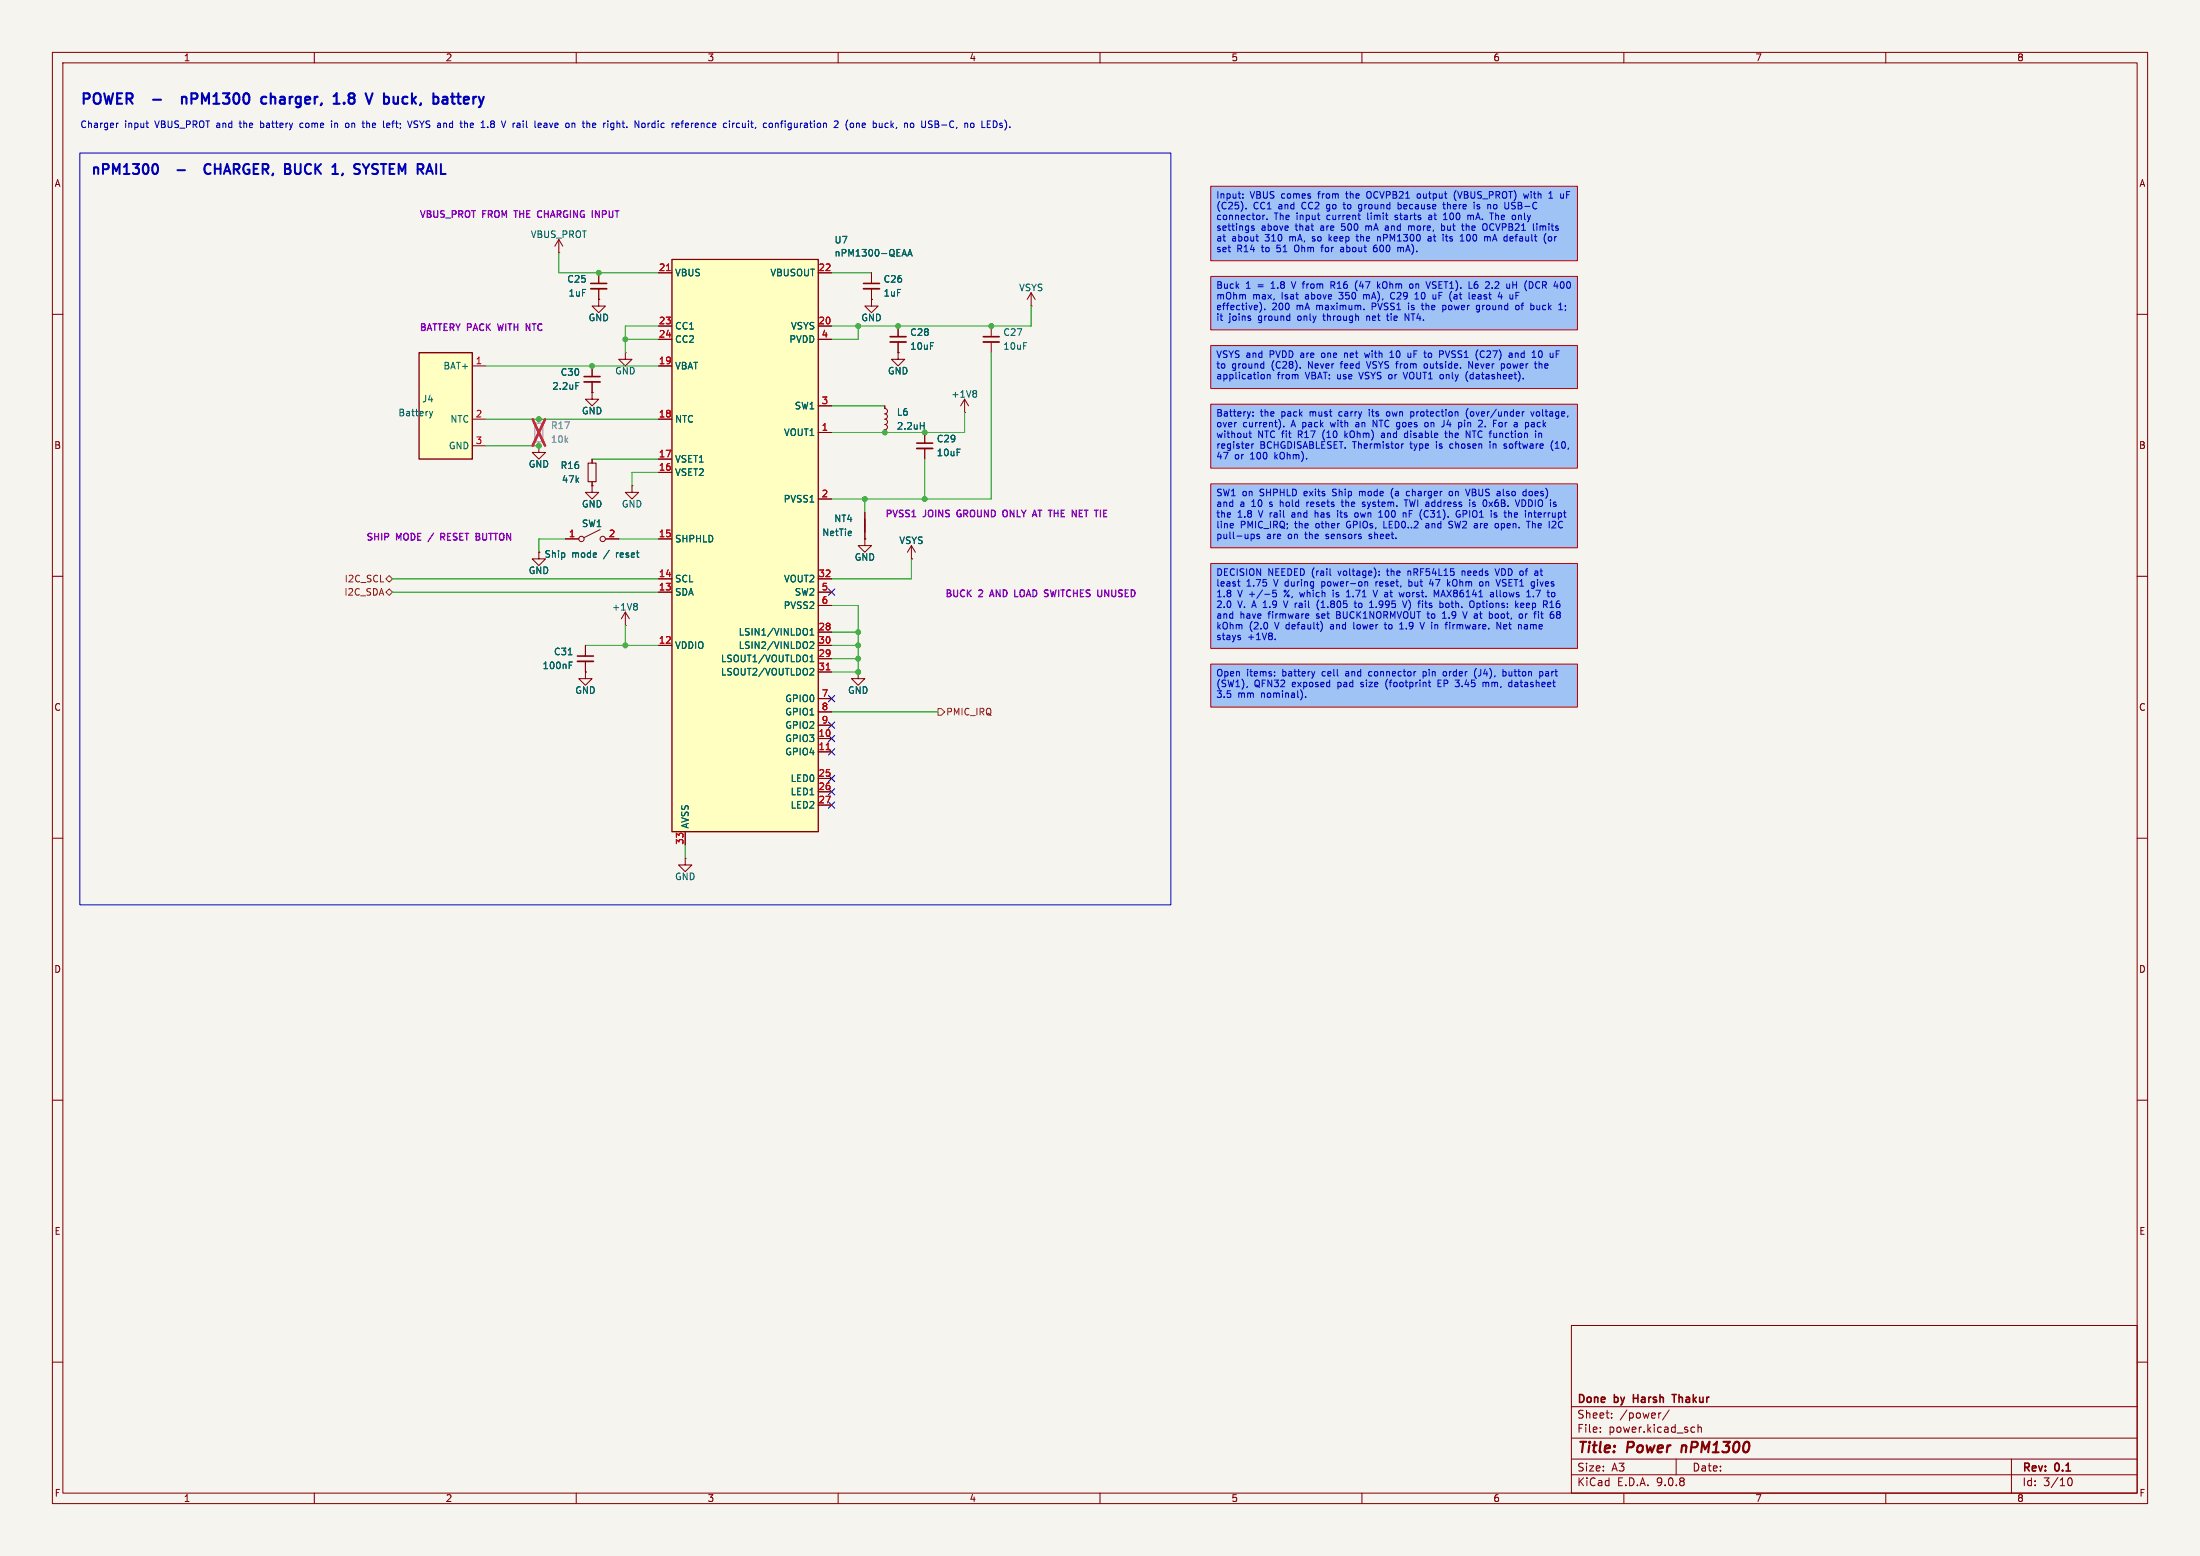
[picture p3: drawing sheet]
<svg xmlns="http://www.w3.org/2000/svg" width="420mm" height="297mm" viewBox="0 0 420 297" stroke-linecap="round" stroke-linejoin="round" font-family="sans-serif">
<path d="M0 0h420v297h-420z" fill="#f5f4ef" stroke="#f5f4ef" stroke-width=".19"/>
<g fill="none" stroke="#840000" stroke-width=".19">
<path d="M10 10h400v277h-400zM12 12h396v273h-396zM60 10v2M110 10v2M160 10v2M210 10v2M260 10v2M310 10v2M360 10v2M10 60h2M408 60h2M10 110h2"/>
<path d="M408 110h2M10 160h2M408 160h2M10 210h2M408 210h2M300 253h108v32h-108zM10 260h2M300 278.5h108M300 274.5h108M300 268.5h108M305.5 273.2v.2M305.5 272.5v.1"/>
<path d="M307.7 270.5v.2M307.7 269.8v.1M317.1 269.7l-.3 .1M318.7 269.1l-1.3 1.9M320 278.5v3M323.1 272.4l.4 .1M323.5 273.3l-.4 .1M324.2 272.5l.2-.1 .3 .1 .1 .9M324.2 271.9v1.5M384 278.5v6.5M408 260h2M60 285v2"/>
<path d="M110 285v2M160 285v2M210 285v2M260 285v2M300 281.5h108M310 285v2M360 285v2M394.7 282.7l.2-.5 .2-.1a.8 .8 0 0 1 .5 .7 .8 .8 0 0 1-.5 .8l-.2-.2-.2-.4"/>
</g>
<path d="M321.1 275.9l-.1 1.3" fill="none" stroke="#840000" stroke-width=".4"/>
<path d="M311.8 266.2v1.5M311.8 266.9h.9M319.2 266.2h.8M319.6 266.2v1.5" fill="none" stroke="#840000" stroke-width=".3"/>
<g fill="#a0c3f5">
<path d="M231.1 66h70v8.2h-70z"/>
<path d="M231.1 77.2h70v12.2h-70z"/>
<path d="M231.1 92.4h70v12.2h-70z"/>
<path d="M231.1 107.6h70v16.2h-70z"/>
<path d="M231.1 126.8h70v8.2h-70z"/>
<path d="M231.1 35.6h70v14.2h-70z"/>
<path d="M231.1 52.8h70v10.2h-70z"/>
</g>
<path d="M112.3 88.4h1.5v3.5h-1.5z" fill="none" stroke="#840000" stroke-width=".2"/>
<g fill="none" stroke="#840000" stroke-width=".19">
<path d="M102.9 85.1v1.3h1.2l-1.2 1.2-1.3-1.2h1.3M102.9 85.1h.1M113 92.7v1.3h1.3l-1.3 1.3-1.2-1.3h1.2M113 92.7h.1M113 87.6v.8M113 91.9v.8M120.6 92.7v1.3h1.3l-1.3 1.3-1.2-1.3h1.2M120.6 92.7h.1M107.9 102.9h2.6M114.6 101.1l-3.1 1.5M115.6 102.9h2.5"/>
<circle cx="111" cy="102.9" r=".51"/>
<circle cx="115.1" cy="102.9" r=".51"/>
</g>
<path d="M128.3 49.5h27.9v109.3h-27.9z" fill="#ffffc2"/>
<path d="M128.3 49.5h27.9v109.3h-27.9zM165.1 99.1v2.5" fill="none" stroke="#840000" stroke-width=".25"/>
<g fill="none" stroke="#840000" stroke-width=".19">
<path d="M106.7 48.3h.1M106.7 45.7l-.8 1.3M106.7 45.7l.7 1.3M106.7 45.7v2.6M114.3 57.2v1.2h1.3l-1.3 1.3-1.3-1.3h1.3M114.3 57.2h.1M114.3 52.1v2M114.3 55.1v2.1M125.7 52.1h2.6M156.2 52.1h2.5M166.4 57.2v1.2h1.2l-1.2 1.3-1.3-1.3h1.3M166.4 57.2h.1"/>
<path d="M166.4 52.1v2M166.4 55.1v2.1M196.8 58.4h.1M196.8 55.9l-.7 1.3M196.8 55.9l.8 1.3M196.8 55.9v2.5M113 74.9v1.3h1.3l-1.3 1.3-1.2-1.3h1.2M113 74.9h.1M113 69.9v2M113 72.9v2M119.4 67.3v1.3h1.2l-1.2 1.3-1.3-1.3h1.3M119.4 67.3h.1"/>
<path d="M125.7 62.2h2.6M125.7 64.8h2.6M125.7 69.9h2.6M156.2 62.2h2.5M156.2 64.8h2.5M156.2 77.5h2.5M168.9 77.5v.5l.4 .1 .1 .4-.1 .4-.4 .1 .5 .3-.1 .5-.4 .2 .4 .2 .1 .3-.1 .4-.4 .1 .4 .2 .1 .3-.1 .4-.4 .1v.6M171.4 67.3v1.3h1.3l-1.3 1.3-1.2-1.3h1.2M171.4 67.3h.1M171.4 62.2v2.1M171.4 65.3v2M184.1 78.7h.1"/>
<path d="M184.1 76.2l-.7 1.3M184.1 76.2l.8 1.3M184.1 76.2v2.5M189.2 62.2v2.1M189.2 65.3v2M125.7 80h2.6M125.7 87.6h2.6M125.7 90.2h2.6M156.2 82.6h2.5M156.2 95.3h2.5M165.1 97.8v5.1M176.5 82.6v2"/>
<path d="M176.5 85.6v2M102.9 105.4v1.3h1.2l-1.2 1.3-1.3-1.3h1.3M102.9 105.4h.1M119.4 119.4h.1M119.4 116.8l-.8 1.3M119.4 116.8l.7 1.3M119.4 116.8v2.6M125.7 102.9h2.6M125.7 110.5h2.6M125.7 113h2.6M156.2 110.5h2.5M156.2 113h2.5"/>
<path d="M156.2 115.6h2.5M165.1 102.9v1.2h1.3l-1.3 1.3-1.3-1.3h1.3M165.1 102.9h.1M174 106.7h.1M174 104.1l-.8 1.3M174 104.1l.8 1.3M174 104.1v2.6M111.8 128.3v1.2h1.2l-1.2 1.3-1.3-1.3h1.3M111.8 128.3h.1M111.8 123.2v2M111.8 126.2v2.1M125.7 123.2h2.6"/>
<path d="M156.2 123.2h2.5M156.2 120.7h2.5M156.2 125.7h2.5M156.2 128.3h2.5M156.2 133.4h2.5M156.2 135.9h2.5M156.2 138.4h2.5M130.8 158.8v2.5M156.2 141h2.5M156.2 143.5h2.5M156.2 148.6h2.5M156.2 151.1h2.5"/>
<path d="M156.2 153.7h2.5M130.8 163.8v1.3h1.3l-1.3 1.3-1.3-1.3h1.3M130.8 163.8h.1"/>
</g>
<path d="M127.2 51.7h.8M157.7 127.9h.7M157.7 143.1h.7" fill="none" stroke="#a90000" stroke-width=".19"/>
<g fill="none" stroke="#006464" stroke-width=".19">
<path d="M172.3 48.5h.6M172.6 47.6l.4 1.3M173.3 48.9l.4-1.3 .4 1.3M173.4 48.5h.6M109.9 73h.6M186.2 74.5l.2 .3-.2 .3 .2 .2v.3l-.2 .2M175.7 81.2h.7M176.4 80.6v1.3M121.4 115.2l.3 .2-.3 .3 .3 .3v.2l-.3 .3M108.5 125h.7M108.7 127h.4M108.7 126.4h.6"/>
<path d="M154.6 121.2h.8M154.6 120.3l.4-.3v1.2M154.6 125.4l.4-.4v1.3M154.6 122.6l.5-.1 .3 .4-.8 .9h.8M154.6 126.3h.8M154.8 127.6h.4l.2 .3-.8 .9h.8"/>
</g>
<path d="M112.8 54.1h3M164.8 54.1h3.1M111.5 71.9h3.1M169.9 64.3h3.1M187.7 64.3h3.1M175 84.6h3.1M110.2 125.2h3.1" fill="none" stroke="#840000" stroke-width=".3"/>
<path d="M112.8 55.1h3M164.8 55.1h3.1M111.5 72.9h3.1M169.9 65.3h3.1M187.7 65.3h3.1M175 85.6h3.1M110.2 126.2h3.1" fill="none" stroke="#840000" stroke-width=".33"/>
<path d="M80 67.3h10.2v20.3h-10.2z" fill="#ffffc2"/>
<path d="M80 67.3h10.2v20.3h-10.2z" fill="none" stroke="#840000" stroke-width=".25"/>
<g fill="none" stroke="#840000" stroke-width=".19">
<path d="M114.3 57.2h.1M114.3 52.1v2M114.3 55.1v2.1M125.7 52.1h2.6M156.2 52.1h2.5M166.4 57.2h.1M166.4 52.1v2M166.4 55.1v2.1M90.2 69.9h2.5M113 74.9h.1M113 69.9v2M113 72.9v2"/>
<path d="M125.7 69.9h2.6M125.7 62.2h2.6M125.7 64.8h2.6M156.2 62.2h2.5M156.2 64.8h2.5M156.2 77.5h2.5M168.9 77.5v.5M171.4 67.3h.1M171.4 62.2v2.1M171.4 65.3v2M90.2 80h2.5M90.2 85.1h2.5"/>
<path d="M102.9 85.1h.1M113 92.7h.1M113 87.6v.8M113 91.9v.8M125.7 80h2.6M125.7 87.6h2.6M125.7 90.2h2.6M156.2 82.6h2.5M156.2 95.3h2.5M165.1 97.8v5.1M168.9 82v.6M176.5 82.6v2"/>
<path d="M176.5 85.6v2M102.9 105.4h.1M107.9 102.9h2.6M115.6 102.9h2.5M125.7 102.9h2.6M125.7 110.5h2.6M125.7 113h2.6M156.2 110.5h2.5M156.2 113h2.5M156.2 115.6h2.5M165.1 102.9h.1M174 106.7h.1"/>
<path d="M111.8 128.3h.1M111.8 123.2v2M111.8 126.2v2.1M125.7 123.2h2.6M156.2 123.2h2.5M156.2 120.7h2.5M156.2 125.7h2.5M156.2 128.3h2.5M156.2 133.4h2.5M156.2 135.9h2.5M156.2 138.4h2.5M163.8 128.3v1.2h1.3l-1.3 1.3-1.2-1.3h1.2"/>
<path d="M163.8 128.3h.1M130.8 158.8v2.5M156.2 141h2.5M156.2 143.5h2.5M156.2 148.6h2.5M156.2 151.1h2.5M156.2 153.7h2.5"/>
</g>
<g fill="none" stroke="#006464" stroke-width=".19">
<path d="M172.3 48.5h.6M172.6 47.6l.4 1.3M173.3 48.9l.4-1.3 .4 1.3M173.4 48.5h.6M82 78.5l.3 .9M82.3 79.4l-.2 .3M82.6 78.5l-.3 .9M109.9 73h.6M175.7 81.2h.7M176.4 80.6v1.3M108.5 125h.7M108.7 127h.4"/>
<path d="M108.7 126.4h.6M154.6 121.2h.8M154.6 120.3l.4-.3v1.2M154.6 125.4l.4-.4v1.3M154.6 122.6l.5-.1 .3 .4-.8 .9h.8M154.6 126.3h.8M154.8 127.6h.4l.2 .3-.8 .9h.8"/>
</g>
<path d="M102.1 80.8h1.5v3.5h-1.5z" fill="none" stroke="#9c9b98" stroke-width=".2"/>
<path d="M102.9 80v.8M102.9 84.3v.8" fill="none" stroke="#9c9b98" stroke-width=".19"/>
<path d="M101.7 80l2.3 5.1M104 80l-2.3 5.1" fill="none" stroke="#e12e31" stroke-width=".46"/>
<path d="M73.7 110.5l.6-.6 .6 .6-.6 .6zM73.7 113l.6-.6 .6 .6-.6 .7zM179.1 135.3h.6l.6 .6-.6 .6h-.6z" fill="none" stroke="#725600" stroke-width=".19"/>
<g fill="none" stroke="#009600" stroke-width=".19">
<path d="M106.7 48.3v3.8h19M158.7 52.1h7.7M196.8 58.4v3.8h-38.1M92.7 69.9h33M119.4 64.8h6.3M125.7 62.2h-6.3v5.1M158.7 77.5h10.2M163.8 62.2v2.6h-5.1M184.1 78.7v3.9h-25.4M189.2 67.3v28h-30.5M92.7 80h33M92.7 85.1h10.2"/>
<path d="M113 87.6h12.7M125.7 90.2h-5.1v2.5M165.1 95.3v2.5M176.5 87.6v7.7M74.9 110.5h50.8M74.9 113h50.8M107.9 102.9h-5v2.5M118.1 102.9h7.6M119.4 119.4v3.8M158.7 115.6h5.1v12.7h-5.1M174 106.7v3.8h-15.3M111.8 123.2h13.9"/>
<path d="M158.7 123.2h5.1M158.7 120.7h5.1M158.7 135.9h20.4M158.7 125.7h5.1M130.8 161.3v2.5"/>
</g>
<g fill="none" stroke="#000084" stroke-width=".19">
<path d="M158.1 112.4l1.3 1.2M159.4 112.4l-1.3 1.2M158.1 137.8l1.3 1.2M158.1 132.7l1.3 1.3M159.4 137.8l-1.3 1.2M159.4 132.7l-1.3 1.3M158.1 140.4l1.3 1.2M158.1 142.9l1.3 1.2M158.1 153.1l1.3 1.2M158.1 150.5l1.3 1.2M158.1 148l1.3 1.2M159.4 140.4l-1.3 1.2"/>
<path d="M159.4 142.9l-1.3 1.2M159.4 153.1l-1.3 1.2M159.4 150.5l-1.3 1.2M159.4 148l-1.3 1.2"/>
</g>
<path d="M231.1 35.6h70v14.2h-70zM231.1 52.8h70v10.2h-70zM231.1 66h70v8.2h-70zM231.1 77.2h70v12.2h-70zM231.1 92.4h70v12.2h-70zM231.1 107.6h70v16.2h-70zM231.1 126.8h70v8.2h-70z" fill="none" stroke="#c80000" stroke-width=".19"/>
<g fill="none" stroke="#0000c2" stroke-width=".19">
<path d="M237.3 37v.2M237.3 37.7v.1M237.9 39.8v.1M256.4 39h.5M256.6 38.6v1.2M259.8 39l-.3 .1-.2 .2 .1 .5 .4 .1M261.1 36.6a.9 .9 0 0 0 0 1.2M266.9 39.1l.4-.1 .1 .2M266.9 38.6v1.3M267.4 39.8l-.1 .1-.4-.1M271 37h-.3l-.2 .2 .1 .5 .4 .1M275.6 38.6v1.1l.3 .2"/>
<path d="M278 36.4a1.46 1.46 0 0 0 0 1.9M281.4 39v.9M282 39.2v.2l.4 .1M282 39.8h.4M285.2 39.2v.6M287.3 38.6v1M288 38.6v1M288.6 39.8l.1 .1M290.9 37l.2 .8 .2-.6 .3 .6 .2-.8M295.7 37.8h.7M295.8 36.9l.3-.3v1.2M298.5 37v.8"/>
<path d="M298.5 37.7l-.1 .1M239.4 43.2l-.3-.1-.2 .2 .1 .2 .4 .1v.3h-.5M239.8 45.2h.4M240.1 46h.1M240.8 58.2v.9l-.3 .5M241.1 41.1v.8M241.4 41.1l-.3 .2M241.4 59v.1M241.9 41.8v.1M246.5 53.8l.4 1.2M252.1 47.2h.5M252.3 47v1.1"/>
<path d="M253.7 44.7v1.3M254.1 54.4h.5M254.2 45.2l-.5 .5M254.4 54.4l.4 .6M254.6 53.8h-.5v1.2M256.4 47.6h-.3l-.2 .2 .1 .2 .4 .1M258.9 45.2h.4M259 44.7v1.1l.3 .2M259.1 53.6a1.46 1.46 0 0 0 0 1.9M259.2 41.1h.5M259.4 40.2l.3 .1M259.6 41.9h.1"/>
<path d="M260.3 56.2v.9M260.4 59v.1M260.7 43.1v.9M260.9 43.1l-.2 .1M262.4 46.9l-.2 .9 .2 .3 .4-.1M262.8 47.3h-.4l-.2 .2M263 45.3l.3-.1 .2 .1M263 45.2v.8M263 53.8v1.2M263.1 54.6l.4 .4M263.5 54.2l-.5 .5M264.5 43.9l.4 .1"/>
<path d="M264.8 59.9v1.1l.4 .2M264.8 43.1l-.3 .1M264.9 43.5h-.4M265.6 56l-.1 .8 .4 .3M266.3 41.9h.1M266.5 41.1l-.2 .2 .2 .2M266.8 47.3l.4-.1 .2 .2M266.8 47.2v.9M267.4 47.4v.7M267.6 47.2l-.2 .2M268.9 43.2l.4-.1 .1 .2M268.9 43.1v.9"/>
<path d="M268.9 58.3v.8M269.3 54.2h.3l.1 .2v.5l-.4 .1M270.1 57.1h.7M270.4 56l-.3 .2M270.5 55.8v1.3M271.3 58.3h.5M271.5 57.9v1l.3 .2M272.2 53.8l.5 1.2 .4-1.2M273.1 45.2l.1 .8M273.1 41.1h-.3M273.2 45.5h-.4l-.2 .2 .2 .3h.4M273.2 41.4h-.3l-.2 .2 .1 .3h.4"/>
<path d="M273.4 55h.2M273.5 53.9v.3M274.1 57l-.2 .1-.3-.1M274.1 56.2v.9M275.2 43.2l.4-.1 .2 .3-.1 .5h-.5M275.2 42.7v1.3M275.4 58.3h.4l.2 .1M275.4 58.3v1.2M275.6 41.9h.7M275.6 41l.3-.3v1.2M275.9 45.2h.5M276 59l-.2 .1h-.4"/>
<path d="M276.1 44.7v1.1l.3 .2M277.7 56.6l-.2 .2 .2 .3M278.8 46h.7M279 43.1h.5M279.4 44h.1M279.9 42.7v1.3M280 45v.8M280.1 43.1l-.2 .1M280.2 41.2l.4-.1 .2 .2M280.2 41.1v.8M280.8 41.3v.6M280.9 41.1l-.1 .2"/>
<path d="M281.1 56.4v.6h.5M281.1 56.3h.5M281.7 56.5l-.6 .2M281.8 58.9l.3 .2h.3M281.9 54.2h-.2l-.3 .3M282 53.8h-.3a.86 .86 0 0 0 0 1.2h.2M282.4 58.3h-.3l-.3 .2M282.4 58.3v1l-.2 .2h-.3M283.8 42.9a.85 .85 0 0 1-.2 1.1M283.9 45.2l.1 .1M284 45.3l.1-.1h.3l.1 .8M284 45.3v.7"/>
<path d="M284.4 40.7h.7M284.9 54.9v.1M286 56.7h.8M286.6 56.2v.9M288.4 45.2h.3M288.4 46h.3M288.8 53.8v1.2M288.8 54.4h.7M288.9 45.5l-.6 .1M289.4 56.4h.4M289.4 58.4l.2-.1 .3 .1 .1 .5-.1 .2h-.3l-.2-.1zM292.6 54.1v.6"/>
<path d="M293.4 43.1v.9M294 43.1v.9M295.1 46.4v.1M295.6 45.3l.2-.1 .4 .1v.5l-.1 .2h-.3l-.2-.1zM297.6 59.1h.7M298.5 53.9l.1 .3-.1 .7M298.8 58.3v.2M298.9 59.1l-.1 .2M238.7 78.6l-.3 .8M239.2 79.3v.1M239.2 78.6v.2M241.1 69.4l.2 .1"/>
<path d="M241.1 71.5l.3 .2v.4l-.1 .2h-.3M241.3 69v1.3M241.3 70.2l-.2 .1M241.9 71.5v.8M242.4 71.5h-.3l-.2 .1M242.5 71.7v.6M248.2 70.2v.1M256.7 67.4v.8M256.9 67.4l-.2 .1M259.4 71.1l.4 1.2M260.5 67.4l.2 .8 .3-.6M260.9 69l.4 1.3"/>
<path d="M260.9 60.3v.9M261.1 60.3l-.2 .1M261.4 78.2v.1M261.4 78.6v.8M264.7 60.3h.5M265.1 78.6h-.3l-.1 .2v.5l.4 .1M265.3 68.2h.8M265.3 67.3l.4-.3v1.2M267.9 71.1l.4 1.2M268.2 61.2v-1.3l.8 1.3M269.3 68.1l-.2 .1h-.3M269.3 67.4v.8"/>
<path d="M269.3 78.6v1.3M269.3 78.6h.4l.2 .1M269.9 79.3l-.2 .1h-.4M272.4 69.5l-.3-.1-.2 .3v.5l.2 .1 .3-.1M272.9 67.4l-.2 .2v.4l.2 .2M275.4 67l.2 .2-.2 .4M275.9 67l.4 1.2M280.2 70.9a1.46 1.46 0 0 0 0 1.9M280.3 78a1.46 1.46 0 0 0 0 1.9M281.1 69v1.3l-.7-1.3v1.3M283.3 67a.59 .59 0 0 0-.7 .6 .59 .59 0 0 0 .7 .6M287.2 69.6v.6l-.5 .1"/>
<path d="M288.5 67.4l.2 .2v.6M288.7 68.2h-.4M288.7 67.7l-.4 .1M289.3 67.4v.8M289.6 67.4l-.3 .1M291 78.6h-.3M292.2 78.6l.3 .8 .3-.8M293.1 69v1.1M293.8 69v1.3M294.2 69.4l-.4 .2M294.4 67.2l-.3-.2a.68 .68 0 0 0-.4 .6 .68 .68 0 0 0 .4 .6l.3-.2M297.1 67h.6"/>
<path d="M297.1 67.6h.4M235.3 99.9l.2 .3-.6 .1M238.6 82.3v1l.3 .2M239 84.7v.9M239.3 84.7l-.3 .3M244.4 80.6l.1 .5-.2 .6M245.1 81.4v.1M249.5 95.8v.9M249.7 95.8l-.2 .3M251.1 97.5v1.2M251.2 97.9l-.1 .1M255.4 97.9v.8"/>
<path d="M256.2 95.4v1.1l.3 .2M256.7 82.3v1.2M257.2 82.7l-.5 .5M259 81l-.2 .2 .2 .3M259.2 97.9h-.3l-.3 .2 .1 .5 .2 .1h.3M259.5 93.8v.8M259.7 93.8l-.2 .1M260.6 95.9l-.3-.1-.2 .3 .5 .3M260.6 96.5l-.2 .2-.3-.1M262.1 81.5v-1.3l.8 1.3M263.2 98.7h.7M263.6 97.5v1.2"/>
<path d="M264.2 83h-.3l-.2 .2 .1 .3h.4M264.2 99.5v1.3h.6M265.9 93.2a1.46 1.46 0 0 0 0 1.9M267.6 84.7v.9M267.9 97.9h.5v.8M267.9 84.7l-.3 .3M268.1 95.4h.7M268.2 82.8v.6l.2 .1h.3M268.4 95.4v1.3M268.5 94.4l.2 .2h.4M269.1 93.8h-.4l-.2 .2M271.9 98.4l.4 .3"/>
<path d="M272 97.6l-.1 .2M272.6 80.8v.6l-.2 .1-.4-.1M275.7 80.2v.9M275.8 82.7h.5M276 82.3v1l.3 .2M276.7 93.9l.2-.1 .3 .1 .1 .5-.1 .2h-.3l-.2-.1zM277 84.7l-.2 .3v.3l.2 .3M278.1 97.6l-.1 .2M278.5 98.2h.3l-.1 .5h-.5l-.2-.3M279.3 97.5v1.2M279.3 98.1h.5M279.6 80.2v.1"/>
<path d="M279.8 93.4l.4 1.2 .4-1.2M279.9 82.3l.7 1.2v-1.2M280.6 95.4v.1M280.6 95.8v.9M281.6 95.9l-.3-.1-.2 .2 .1 .2 .4 .1v.3h-.5M282.2 81.5h.8M283.5 81.4v.1M284.3 95.8l.6 .9M284.4 84.7v.9M284.9 95.8l-.6 .9M285.4 98.3l.3 .1 .1 .1-.4 .2M285.4 97.9h.3"/>
<path d="M285.7 99.9l.3 .1 .1 .2-.1 .4-.3 .2M286.2 80.8v.6l.2 .1 .3-.1M287.1 85l.5 .3M287.6 84.8l-.3-.1-.2 .2M287.6 85.4l-.1 .2-.4-.1M288.5 97.9l.1 .8M290.1 95.4l-.4 1.3M290.6 95.4v1.3l.4-.1M291.2 93.8h.1M291.3 93.4v1.2M291.3 94.6h-.1M291.8 99.5v1.3"/>
<path d="M292.1 93.8l-.2 .2v.4l.2 .2M292.5 99.5v1.3M292.7 99.9l-.2 .1M292.8 97.9h.5M292.8 80.7l.1 .8M292.9 81.4l-.1 .1M292.9 80.9l-.1 .1M293 97.5v1l.3 .2M293.2 82.7v.8M293.2 82.3v.1M293.8 82.7v.8M294.3 82.9v.6"/>
<path d="M296.2 84.5a1.48 1.48 0 0 0 .3 1.6M235.4 100.7l-.1 .1M236.2 111h.5M236.4 110.6v1.1l.3 .2M238.8 102v1.2M239.3 102l.1 .2v.5l-.2 .1h-.4M240 102v.3l.4 .2 .1 .1-.2 .2h-.4M241.4 113.4h1M243.6 113.3l.1 .4-.1 .2h-.5l-.1-.1M245 114.7l.4 1.3M249.4 117.2h.4l.1 .3-.7 .1M249.8 118h-.4"/>
<path d="M251.5 115.1v.8l.3 .6M252.3 119l.2 .7-.4 .8M254 109.8h.1M254.5 113.1v.8M257 113.9h.8M257.4 112.7v1.2M258.4 118.8v1.1l.2 .2M258.5 115.1h.5M258.7 114.7v1.1l.3 .2M261.1 111.2v.7M261.3 102.8h.2M261.4 102l-.1 .2 .2 .2"/>
<path d="M261.5 116h.7M261.7 114.9l.1-.2v1.3M262.1 112.7l.5 1.2 .4-1.2M262.7 111v.9M262.7 111.2v.1M263.3 109.7v.1M263.3 109v.2M264.2 119.2h.5M264.4 118.8v1.1l.3 .2M267.4 119l-.2 .2M267.6 118.8v1.3M267.8 114.7l.4 1.3 .4-1.3"/>
<path d="M268.1 113.1l-.3 .8-.2-.6M268.8 109v.8M269 111.8l.3 .1M269 110.6v1.3M269 109l-.2 .1M269.3 111l-.3 .1M271.1 118.8l.4 1.3 .4-1.3M272.4 117.2h.5M272.6 116.7l.1 1.3M272.7 100.3h-.4l-.1 .2v.2l.5 .1M273.2 110.5l-.3 1h.8M273.8 112.7l.4 .9 .4-.9v1.2"/>
<path d="M275.3 115.1l.2 .3v.3l-.2 .3M275.4 118h.7M275.4 117.1l.3-.4v1.3M276.2 115.1l-.2 .3v.3l.2 .3M276.5 111.4l.3 .5M276.6 100.7h.6M276.8 119.2v.9M276.8 111l-.5 .5M276.8 100.1l.4 .1M279.1 109v.8M279.2 116.7l.5 1.3 .4-1.3M279.5 109l-.4 .1"/>
<path d="M281.4 114.9a.85 .85 0 0 1-.3 1.1M282 115.9l.3 .1M282 115.1v1.3M282.3 115.1l-.3 .1M282.7 111l.3 .1 .1 .2v.5l-.4 .1M284.6 113.1h.4l.1 .8M284.9 117.3v.5l-.2 .2M285.1 113.4h-.4l-.2 .2 .2 .3h.4M285.4 108.6l.4 1.2 .5-1.2M285.6 110.6l.4 1.3 .4-1.3M285.7 112.7v1l.2 .2M286.5 118.8v1.3l-.7-1.3v1.3"/>
<path d="M286.8 111.8l.2 .1M286.8 110.9l.1 .2M287.1 119.3l-.1 .6 .2 .2M287.6 119.5l-.6 .1M289.5 115.5l.3 .5M289.8 115.1l-.5 .5M290.1 117.2h.3l.3 .2-.1 .5-.2 .1h-.3M290.3 115.5l.6-.1v-.2l-.4-.1-.2 .2 .1 .6h.5M291 119.3h.5M291.5 119.6h-.3l-.2 .2v.2l.5 .1M291.5 113.9h.7M292.7 113.8v.1"/>
<path d="M293.4 109l.2 .2v.6M293.6 109.8h-.1M293.6 109.3l-.1 .1M295.9 116h.7M296.1 114.9l-.2 .2M296.2 114.7v1.3M296.8 113.2v.5l-.1 .2h-.3M297 100l-.8 .8h.8M297.1 117l.3 .3M297.4 117.3l-.2 .1-.1 .4 .2 .2h.3M297.4 117.3h.2M236.7 121.7l.1 .2-.1 .2"/>
<path d="M236.7 121.3h.1M238.1 131l-.1 .3M243.3 128.9v.1M243.3 128.2v.2M243.4 122v.1M248.6 132.2v.9M249.2 133v.1M251 128.2l-.3 .8M261.5 128.2l-.2 .2v.4l.2 .2M264.7 130l-.2 .5 .2 .7M267.2 120.1h.7M271.7 128.2v1.3"/>
<path d="M271.7 129h.3M272 128.2h-.3M272.8 129.8v1.1l.3 .2M274.5 129.8v1.3h.6M276 128.2h-.3l-.2 .2 .1 .5 .1 .1h.3M281.8 127.6a1.46 1.46 0 0 0 0 1.9M283.1 130.2v.9M283.7 130.4v.7M286.9 128.2h.4l.2 .2-.1 .6h-.5M286.9 127.8v1.2M288.1 131h.5M288.1 130.3h.5"/>
<path d="M288.6 129.8v1.3M293.9 128.2h.4l.2 .2-.1 .6h-.5M293.9 128.2v1.3M295.1 128.6v.4"/>
</g>
<g fill="none" stroke="#8c00be" stroke-width=".25">
<path d="M98.1 40.2h.7M102.9 40.3h.4M102.9 41.4h.4M113.7 40.2l.7 1.3M95 61.8l.3 1.3M100.4 61.8l.8 1.3M182.8 97.6l-.1 .3 .1 .6M191.6 97.4h.5M191.6 98.6h.5M198.2 97.4h.7M206 97.4h.6M206 98.6h.6"/>
<path d="M206 98h.5M82.8 101.8l-1.1 1.6M84.5 102.5l.4 .6M84.8 101.9l-.6-.1v1.3M84.8 102.4l-.6 .1M189 113.5h.6M189.3 112.6l-.4 1.3M193.8 113.9h.6M210.9 113.9v-1.3l.8 1.3"/>
</g>
<g fill="none" stroke="#0000b4" stroke-width=".4">
<path d="M34.7 18.5v1.3M34.7 18.7a.5 .5 0 0 1 .9 .1v1M50.1 18.6h.7M50.1 19.7h.7M51.7 17.8v2M52.5 18.6a.54 .54 0 0 0-.8 .1M65.7 19.6v.2M66.9 18.7l-.3 .2v.5l.1 .3 .6 .1M66.9 18.7h.4M67.3 17.8l-.6 .1-.1 .3v.3l.3 .2M73.3 18.6h.8M73.3 19.7h.8"/>
<path d="M73.3 17.8v2M77.6 18.5l.2 .1M77.8 19.7l-.2 .1M87.2 18.5h.8M87.5 17.8v1.7l.1 .2 .4 .1"/>
</g>
<g fill="none" stroke="#0000b4" stroke-width=".19">
<path d="M15.2 29.2h208.3v143.5h-208.3zM22.6 23.5l-.4 .2M27.9 23.5h.4M28.1 24.3l.2 .1M49.8 23.1v1.3M49.8 24.3l.1 .1M49.9 23.5l-.1 .1M57.7 23.5l-.3 .1-.2 .1 .1 .5 .4 .2M63.3 23.1v.1M63.3 23.5v.9M66.1 23.6l.3-.1 .2 .2v.5l-.2 .2-.3-.1M70 23.1v1.3"/>
<path d="M70.2 23.5l-.2 .1M74.4 23.6l-.4-.1-.2 .2 .1 .6h.5M74.4 23.8l-.6 .1M77.8 23.1l.4 1.3 .5-1.3M79 24.3l.5 .1M79.3 23.1l-.3 .2 .3 .4M89.1 23.5l.1 .2v.7M93.9 23.6l-.2 .1v.4l.1 .2 .3 .1M93.9 23.6h.2M94.1 23.1h-.2l-.2 .2 .2 .3M97.9 23.5v.9M98 23.6l-.1 .1"/>
<path d="M103.9 23.6h.5v.8M104.4 23.8l-.4 .1-.2 .1 .2 .4 .4-.1M117.8 23.6l.2-.1 .3 .1v.8M117.8 23.1v1.3M123.7 23.5v.9M124.1 23.5l-.4 .2M124.7 23.5l-.3 .2v.4l.3 .3M130.8 23.9l.7-.1-.1-.2-.4-.1-.2 .2 .1 .6h.5M141.2 23.6l-.4-.1-.2 .2 .1 .6h.5M141.7 23.5v.7l.2 .2M148 23.6l.2-.1 .3 .1 .1 .8M148 23.5v.9"/>
<path d="M149 23.5h.5M149.5 23.1l-.3 .2v1.1M161.9 22.9a1.46 1.46 0 0 0 0 1.9M162.4 23.6l.1-.1 .4 .1 .1 .5-.2 .2-.3 .1-.1-.2zM170.2 23.9l.4 .5M170.6 23.5l-.5 .5M171.2 24.3l-.1 .2M176.7 23.1v1l-.3 .3M177.2 24.3l.5 .1M177.8 23.1h-.3l-.3 .2 .2 .3 .3 .1M179.8 23.9h.9M187.5 24.4h.6"/>
<path d="M188.5 23.7h.4M189.1 23.1h-.6v1.3h.6M191.8 22.9l.1 .1M192.8 24.2v.2"/>
</g>
<path d="M29.5 31.3h.2a1.19 1.19 0 0 1 0 1.9h-.2M40.2 31.5a.76 .76 0 0 0-.9 0 .76 .76 0 0 0-.3 .9 .71 .71 0 0 0 .4 .7 .71 .71 0 0 0 .8-.1M56.3 32.8l.2 .3 .5 .1M70.5 31.3l-.6 1M71.1 33.1l.7 .1M71.9 31.3l-.7 .1-.1 .5a.7 .7 0 0 0 .7 .4M84.2 31.3v1.9h.9" fill="none" stroke="#0000b4" stroke-width=".38"/>
<path d="M127.2 51.7h.8M157.7 127.9h.7M157.7 143.1h.7" fill="none" stroke="#a90000" stroke-width=".19"/>
<g fill="#009600" stroke="#009600" stroke-width=".19">
<circle cx="102.9" cy="85.1" r=".46"/>
<circle cx="114.3" cy="52.1" r=".46"/>
<circle cx="119.4" cy="123.2" r=".46"/>
<circle cx="119.4" cy="64.8" r=".46"/>
<circle cx="113" cy="69.9" r=".46"/>
<circle cx="102.9" cy="80" r=".46"/>
<circle cx="163.8" cy="62.2" r=".46"/>
<circle cx="171.4" cy="62.2" r=".46"/>
<circle cx="189.2" cy="62.2" r=".46"/>
<circle cx="165.1" cy="95.3" r=".46"/>
<circle cx="168.9" cy="82.6" r=".46"/>
<circle cx="176.5" cy="95.3" r=".46"/>
<circle cx="176.5" cy="82.6" r=".46"/>
<circle cx="163.8" cy="120.7" r=".46"/>
<circle cx="163.8" cy="123.2" r=".46"/>
<circle cx="163.8" cy="125.7" r=".46"/>
<circle cx="163.8" cy="128.3" r=".46"/>
</g>
<g font-size="2.8" fill="#0000b4">
<text x="15.2" y="20.1">POWER</text>
<text x="30.1" y="20.1">-</text>
<text x="37.2" y="20.1">nPM1300</text>
<text x="53.2" y="20.1">charger,</text>
<text x="67.8" y="20.1">1.8</text>
<text x="74.9" y="20.1">V</text>
<text x="79" y="20.1">buck,</text>
<text x="89.2" y="20.1">battery</text>
</g>
<g font-size="2.8" fill="#840000">
<text x="301" y="277.9">Title:</text>
<text x="310.6" y="277.9">Power</text>
<text x="321.8" y="277.9">nPM1300</text>
</g>
<g font-size="2.6" fill="#0000b4">
<text x="17.2" y="33.5">nPM1300</text>
<text x="34.7" y="33.5">-</text>
<text x="41.5" y="33.5">CHARGER,</text>
<text x="57.5" y="33.5">BUCK</text>
<text x="67.4" y="33.5">1,</text>
<text x="72.3" y="33.5">SYSTEM</text>
</g>
<g font-size="2.1" fill="#840000">
<text x="301" y="268.2">Done</text>
<text x="308.2" y="268.2">by</text>
<text x="312.5" y="268.2">Harsh</text>
<text x="320.6" y="268.2">Thakur</text>
<text x="301" y="273.7">File:</text>
<text x="301" y="271">Sheet:</text>
<text x="307.1" y="273.7">power.kicad_sch</text>
<text x="309.2" y="271">/power/</text>
<text x="301" y="281.1">Size:</text>
<text x="307.6" y="281.1">A3</text>
<text x="323" y="281.1">Date:</text>
<text x="386" y="281.3">Rev:</text>
<text x="392.4" y="281.3">0.1</text>
<text x="301" y="283.9">KiCad</text>
<text x="308.7" y="283.9">E.D.A.</text>
<text x="316.3" y="283.9">9.0.8</text>
<text x="386" y="283.9">Id:</text>
<text x="390.1" y="283.9">3/10</text>
</g>
<g font-size="1.8" fill="#840000">
<text x="35" y="11.9">1</text>
<text x="85" y="11.9">2</text>
<text x="135" y="11.9">3</text>
<text x="185" y="11.9">4</text>
<text x="235" y="11.9">5</text>
<text x="285" y="11.9">6</text>
<text x="335" y="11.9">7</text>
<text x="385" y="11.9">8</text>
<text x="10.3" y="35.9">A</text>
<text x="408.3" y="35.9">A</text>
<text x="10.3" y="85.9">B</text>
<text x="408.2" y="85.9">B</text>
<text x="10.3" y="135.9">C</text>
<text x="408.2" y="135.9">C</text>
<text x="10.3" y="185.9">D</text>
<text x="408.2" y="185.9">D</text>
<text x="10.3" y="235.9">E</text>
<text x="408.3" y="235.9">E</text>
<text x="10.3" y="285.9">F</text>
<text x="35" y="286.9">1</text>
<text x="85" y="286.9">2</text>
<text x="135" y="286.9">3</text>
<text x="185" y="286.9">4</text>
<text x="235" y="286.9">5</text>
<text x="285" y="286.9">6</text>
<text x="335" y="286.9">7</text>
<text x="385" y="286.9">8</text>
<text x="408.3" y="285.9">F</text>
</g>
<g font-size="1.8" fill="#0000b4">
<text x="15.2" y="24.5">Charger</text>
<text x="23.8" y="24.5">input</text>
<text x="29.7" y="24.5">VBUS_PROT and</text>
<text x="46.2" y="24.5">the</text>
<text x="50.4" y="24.5">battery</text>
<text x="58.1" y="24.5">come</text>
<text x="64.3" y="24.5">in</text>
<text x="67.2" y="24.5">on</text>
<text x="70.7" y="24.5">the</text>
<text x="74.8" y="24.5">left;</text>
<text x="79.8" y="24.5">VSYS and</text>
<text x="90.2" y="24.5">the</text>
<text x="94.3" y="24.5">1.8</text>
<text x="98.5" y="24.5">V rail</text>
<text x="105.2" y="24.5">leave</text>
<text x="111.3" y="24.5">on</text>
<text x="114.8" y="24.5">the</text>
<text x="118.9" y="24.5">right.</text>
<text x="125.1" y="24.5">Nordic</text>
<text x="132.4" y="24.5">reference</text>
<text x="142.4" y="24.5">circuit,</text>
<text x="150.3" y="24.5">configuration</text>
<text x="164" y="24.5">2</text>
<text x="166.4" y="24.5">(one</text>
<text x="171.8" y="24.5">buck,</text>
<text x="178" y="24.5">no</text>
<text x="181.5" y="24.5">USB-C,</text>
<text x="189.9" y="24.5">no</text>
</g>
<g font-size="1.8" fill="#8c00be">
<text x="80" y="41.7">VBUS_PROT</text>
<text x="92.2" y="41.7">FROM</text>
<text x="98.8" y="41.7">THE</text>
<text x="103.7" y="41.7">CHARGING</text>
<text x="114.6" y="41.7">INPUT</text>
<text x="80" y="63.3">BATTERY PACK</text>
<text x="95.7" y="63.3">WITH</text>
<text x="101.5" y="63.3">NTC</text>
<text x="168.9" y="98.8">PVSS1</text>
<text x="176.4" y="98.8">JOINS</text>
<text x="183.3" y="98.8">GROUND</text>
<text x="192.6" y="98.8">ONLY</text>
<text x="198.8" y="98.8">AT THE</text>
<text x="207.3" y="98.8">NET</text>
<text x="69.8" y="103.3">SHIP</text>
<text x="75.7" y="103.3">MODE</text>
<text x="85.2" y="103.3">RESET</text>
<text x="92.4" y="103.3">BUTTON</text>
<text x="180.3" y="114.1">BUCK</text>
<text x="187" y="114.1">2</text>
<text x="189.6" y="114.1">AND</text>
<text x="194.8" y="114.1">LOAD SWITCHES</text>
<text x="211.7" y="114.1">UNUSED</text>
</g>
<g font-size="1.8" fill="#0000c2">
<text x="232.1" y="38.2">Input:</text>
<text x="232.1" y="40.3">(C25).</text>
<text x="238.6" y="38.2">VBUS</text>
<text x="239.3" y="40.3">CC1</text>
<text x="244.2" y="40.3">and</text>
<text x="244.7" y="38.2">comes</text>
<text x="248.8" y="40.3">CC2</text>
<text x="251.9" y="38.2">from</text>
<text x="253.7" y="40.3">go</text>
<text x="257.2" y="40.3">to</text>
<text x="257.5" y="38.2">the</text>
<text x="260.2" y="40.3">ground</text>
<text x="261.6" y="38.2">OCVPB21</text>
<text x="267.9" y="40.3">because</text>
<text x="271.4" y="38.2">output</text>
<text x="276.8" y="40.3">there</text>
<text x="278.6" y="38.2">(VBUS_PROT)</text>
<text x="282.8" y="40.3">is</text>
<text x="285.6" y="40.3">no</text>
<text x="289.1" y="40.3">USB-C</text>
<text x="292.2" y="38.2">with</text>
<text x="297.2" y="38.2">1</text>
<text x="299.6" y="38.2">uF</text>
<text x="232.1" y="42.3">connector.</text>
<text x="232.1" y="44.4">settings</text>
<text x="232.1" y="46.4">at</text>
<text x="235.1" y="46.4">about</text>
<text x="240.8" y="44.4">above</text>
<text x="241.6" y="46.4">310</text>
<text x="243.2" y="42.3">The</text>
<text x="246.4" y="46.4">mA,</text>
<text x="247.4" y="44.4">that</text>
<text x="247.6" y="42.3">input</text>
<text x="251" y="46.4">so</text>
<text x="252.4" y="44.4">are</text>
<text x="253.6" y="42.3">current</text>
<text x="254.3" y="46.4">keep</text>
<text x="256.6" y="44.4">500</text>
<text x="259.9" y="46.4">the</text>
<text x="261.4" y="44.4">mA</text>
<text x="261.5" y="42.3">limit</text>
<text x="264" y="46.4">nPM1300</text>
<text x="265.3" y="44.4">and</text>
<text x="267" y="42.3">starts</text>
<text x="269.9" y="44.4">more,</text>
<text x="273.6" y="42.3">at</text>
<text x="273.9" y="46.4">at</text>
<text x="276.4" y="44.4">but</text>
<text x="276.6" y="42.3">100</text>
<text x="276.9" y="46.4">its</text>
<text x="280.4" y="46.4">100</text>
<text x="280.6" y="44.4">the</text>
<text x="281.4" y="42.3">mA.</text>
<text x="284.7" y="44.4">OCVPB21</text>
<text x="285.2" y="46.4">mA</text>
<text x="286" y="42.3">The</text>
<text x="289.2" y="46.4">default</text>
<text x="290.4" y="42.3">only</text>
<text x="294.6" y="44.4">limits</text>
<text x="297" y="46.4">(or</text>
<text x="232.1" y="48.5">set</text>
<text x="236.1" y="48.5">R14</text>
<text x="241" y="48.5">to</text>
<text x="244" y="48.5">51</text>
<text x="247.6" y="48.5">Ohm</text>
<text x="252.9" y="48.5">for</text>
<text x="256.8" y="48.5">about</text>
<text x="263.3" y="48.5">600</text>
<text x="268.1" y="48.5">mA).</text>
<text x="232.1" y="55.4">Buck</text>
<text x="232.1" y="57.5">mOhm</text>
<text x="232.1" y="59.5">effective).</text>
<text x="237.8" y="55.4">1</text>
<text x="239.1" y="57.5">max,</text>
<text x="240.2" y="55.4">=</text>
<text x="242.8" y="59.5">200</text>
<text x="242.9" y="55.4">1.8</text>
<text x="244.8" y="57.5">Isat</text>
<text x="247.1" y="55.4">V from</text>
<text x="247.6" y="59.5">mA</text>
<text x="249.5" y="57.5">above</text>
<text x="251.6" y="59.5">maximum.</text>
<text x="254.9" y="55.4">R16</text>
<text x="256.1" y="57.5">350</text>
<text x="259.8" y="55.4">(47</text>
<text x="260.9" y="57.5">mA),</text>
<text x="262.4" y="59.5">PVSS1</text>
<text x="264.2" y="55.4">kOhm</text>
<text x="266.3" y="57.5">C29</text>
<text x="269.5" y="59.5">is</text>
<text x="270.6" y="55.4">on</text>
<text x="271.2" y="57.5">10</text>
<text x="272.3" y="59.5">the</text>
<text x="274" y="55.4">VSET1).</text>
<text x="274.8" y="57.5">uF</text>
<text x="276.5" y="59.5">power</text>
<text x="278.2" y="57.5">(at</text>
<text x="282.1" y="57.5">least</text>
<text x="282.3" y="55.4">L6</text>
<text x="283.1" y="59.5">ground</text>
<text x="285.7" y="55.4">2.2</text>
<text x="287.9" y="57.5">4</text>
<text x="289.9" y="55.4">uH</text>
<text x="290.8" y="59.5">of</text>
<text x="293.5" y="55.4">(DCR</text>
<text x="293.9" y="59.5">buck</text>
<text x="299.4" y="55.4">400</text>
<text x="232.1" y="61.6">it</text>
<text x="234.6" y="61.6">joins</text>
<text x="240.3" y="61.6">ground</text>
<text x="248" y="61.6">only</text>
<text x="253.1" y="61.6">through</text>
<text x="261.5" y="61.6">net</text>
<text x="265.7" y="61.6">tie</text>
<text x="269.3" y="61.6">NT4.</text>
<text x="232.1" y="68.6">VSYS and</text>
<text x="232.1" y="70.7">to</text>
<text x="235.1" y="70.7">ground</text>
<text x="242.5" y="68.6">PVDD are</text>
<text x="242.8" y="70.7">(C28).</text>
<text x="250" y="70.7">Never</text>
<text x="252.7" y="68.6">one</text>
<text x="256.4" y="70.7">feed</text>
<text x="257.3" y="68.6">net</text>
<text x="261.4" y="68.6">with</text>
<text x="261.7" y="70.7">VSYS from</text>
<text x="266.4" y="68.6">10</text>
<text x="270" y="68.6">uF</text>
<text x="272.9" y="70.7">outside.</text>
<text x="273.4" y="68.6">to</text>
<text x="276.5" y="68.6">PVSS1</text>
<text x="281.6" y="70.7">Never</text>
<text x="283.6" y="68.6">(C27)</text>
<text x="288" y="70.7">power</text>
<text x="290.2" y="68.6">and</text>
<text x="294.7" y="70.7">the</text>
<text x="294.8" y="68.6">10</text>
<text x="232.1" y="72.7">application</text>
<text x="243.8" y="72.7">from</text>
<text x="249.4" y="72.7">VBAT: use</text>
<text x="260" y="72.7">VSYS or</text>
<text x="268.9" y="72.7">VOUT1 only</text>
<text x="281.1" y="72.7">(datasheet).</text>
<text x="232.1" y="79.8">Battery:</text>
<text x="232.1" y="81.9">over</text>
<text x="232.1" y="83.9">without</text>
<text x="237.3" y="81.9">current).</text>
<text x="240.1" y="83.9">NTC fit</text>
<text x="240.6" y="79.8">the</text>
<text x="244.7" y="79.8">pack</text>
<text x="246.7" y="81.9">A pack</text>
<text x="248.1" y="83.9">R17</text>
<text x="250.3" y="79.8">must</text>
<text x="252.9" y="83.9">(10</text>
<text x="254.5" y="81.9">with</text>
<text x="256.1" y="79.8">carry</text>
<text x="257.4" y="83.9">kOhm)</text>
<text x="259.5" y="81.9">an</text>
<text x="262" y="79.8">its</text>
<text x="262.9" y="81.9">NTC goes</text>
<text x="264.6" y="83.9">and</text>
<text x="265.5" y="79.8">own</text>
<text x="269.2" y="83.9">disable</text>
<text x="270.3" y="79.8">protection</text>
<text x="273.3" y="81.9">on</text>
<text x="276.7" y="81.9">J4</text>
<text x="277.2" y="83.9">the</text>
<text x="280.1" y="81.9">pin</text>
<text x="281.1" y="79.8">(over/under</text>
<text x="281.3" y="83.9">NTC function</text>
<text x="284.2" y="81.9">2.</text>
<text x="287.1" y="81.9">For</text>
<text x="291.3" y="81.9">a</text>
<text x="293.7" y="81.9">pack</text>
<text x="293.8" y="79.8">voltage,</text>
<text x="295" y="83.9">in</text>
<text x="232.1" y="86">register</text>
<text x="232.1" y="88">47</text>
<text x="235.7" y="88">or</text>
<text x="238.8" y="88">100</text>
<text x="240.5" y="86">BCHGDISABLESET.</text>
<text x="243.6" y="88">kOhm).</text>
<text x="258.4" y="86">Thermistor</text>
<text x="269.5" y="86">type</text>
<text x="274.6" y="86">is</text>
<text x="277.4" y="86">chosen</text>
<text x="285.3" y="86">in</text>
<text x="288.2" y="86">software</text>
<text x="297.3" y="86">(10,</text>
<text x="232.1" y="95">SW1 on</text>
<text x="240.6" y="95">SHPHLD</text>
<text x="249.2" y="95">exits</text>
<text x="254.9" y="95">Ship</text>
<text x="260.1" y="95">mode</text>
<text x="266.4" y="95">(a</text>
<text x="269.6" y="95">charger</text>
<text x="277.9" y="95">on</text>
<text x="281.4" y="95">VBUS</text>
<text x="287.5" y="95">also</text>
<text x="292.6" y="95">does)</text>
<text x="232.1" y="97.1">and</text>
<text x="232.1" y="99.1">the</text>
<text x="232.1" y="101.2">line</text>
<text x="236.2" y="99.1">1.8</text>
<text x="236.7" y="97.1">a</text>
<text x="236.8" y="101.2">PMIC_IRQ;</text>
<text x="239" y="97.1">10</text>
<text x="240.4" y="99.1">V rail</text>
<text x="242.6" y="97.1">s</text>
<text x="244.8" y="97.1">hold</text>
<text x="247.1" y="99.1">and</text>
<text x="247.3" y="101.2">the</text>
<text x="250.1" y="97.1">resets</text>
<text x="251.4" y="101.2">other</text>
<text x="251.7" y="99.1">has</text>
<text x="256.2" y="99.1">its</text>
<text x="257" y="97.1">the</text>
<text x="257.5" y="101.2">GPIOs,</text>
<text x="259.7" y="99.1">own</text>
<text x="261.2" y="97.1">system.</text>
<text x="264.5" y="99.1">100</text>
<text x="264.8" y="101.2">LED0..2</text>
<text x="269.3" y="99.1">nF</text>
<text x="269.5" y="97.1">TWI address</text>
<text x="272.7" y="99.1">(C31).</text>
<text x="273" y="101.2">and</text>
<text x="277.7" y="101.2">SW2 are</text>
<text x="279.9" y="99.1">GPIO1</text>
<text x="282.2" y="97.1">is</text>
<text x="285" y="97.1">0x6B.</text>
<text x="286.7" y="99.1">is</text>
<text x="286.9" y="101.2">open.</text>
<text x="289.5" y="99.1">the</text>
<text x="291.5" y="97.1">VDDIO is</text>
<text x="293.2" y="101.2">The</text>
<text x="293.7" y="99.1">interrupt</text>
<text x="297.6" y="101.2">I2C</text>
<text x="232.1" y="103.2">pull-ups</text>
<text x="241.8" y="103.2">are</text>
<text x="246" y="103.2">on</text>
<text x="249.5" y="103.2">the</text>
<text x="253.6" y="103.2">sensors</text>
<text x="262" y="103.2">sheet.</text>
<text x="232.1" y="110.2">DECISION</text>
<text x="232.1" y="112.3">least</text>
<text x="237.9" y="112.3">1.75</text>
<text x="242" y="110.2">NEEDED (rail</text>
<text x="243.3" y="112.3">V during</text>
<text x="252.7" y="112.3">power-on</text>
<text x="255.7" y="110.2">voltage):</text>
<text x="263.3" y="112.3">reset,</text>
<text x="265.3" y="110.2">the</text>
<text x="269.4" y="110.2">nRF54L15</text>
<text x="269.8" y="112.3">but</text>
<text x="274" y="112.3">47</text>
<text x="277.6" y="112.3">kOhm</text>
<text x="279.9" y="110.2">needs</text>
<text x="283.9" y="112.3">on</text>
<text x="286.6" y="110.2">VDD of</text>
<text x="287.4" y="112.3">VSET1 gives</text>
<text x="294.5" y="110.2">at</text>
<text x="232.1" y="114.3">1.8</text>
<text x="232.1" y="116.4">2.0</text>
<text x="232.1" y="118.4">and</text>
<text x="236.3" y="114.3">V +/-5</text>
<text x="236.3" y="116.4">V. A 1.9</text>
<text x="236.7" y="118.4">have</text>
<text x="242.2" y="118.4">firmware</text>
<text x="245.4" y="114.3">%, which</text>
<text x="245.6" y="116.4">V rail</text>
<text x="251.6" y="118.4">set</text>
<text x="252.2" y="116.4">(1.805</text>
<text x="255.1" y="114.3">is</text>
<text x="255.6" y="118.4">BUCK1NORMVOUT</text>
<text x="257.9" y="114.3">1.71</text>
<text x="259.7" y="116.4">to</text>
<text x="262.7" y="116.4">1.995</text>
<text x="263.3" y="114.3">V at</text>
<text x="268.6" y="114.3">worst.</text>
<text x="269.4" y="116.4">V)</text>
<text x="272.5" y="116.4">fits</text>
<text x="273.2" y="118.4">to</text>
<text x="275.4" y="114.3">MAX86141</text>
<text x="276.2" y="118.4">1.9</text>
<text x="276.7" y="116.4">both.</text>
<text x="280.4" y="118.4">V at</text>
<text x="282.7" y="116.4">Options:</text>
<text x="285.7" y="118.4">boot,</text>
<text x="286.4" y="114.3">allows</text>
<text x="291.6" y="116.4">keep</text>
<text x="291.7" y="118.4">or</text>
<text x="293.6" y="114.3">1.7</text>
<text x="294.8" y="118.4">fit</text>
<text x="297.1" y="116.4">R16</text>
<text x="297.7" y="114.3">to</text>
<text x="298" y="118.4">68</text>
<text x="232.1" y="120.5">kOhm</text>
<text x="232.1" y="122.5">stays</text>
<text x="238.2" y="122.5">+1V8.</text>
<text x="238.5" y="120.5">(2.0</text>
<text x="243.5" y="120.5">V default)</text>
<text x="254.4" y="120.5">and</text>
<text x="259.1" y="120.5">lower</text>
<text x="265.2" y="120.5">to</text>
<text x="268.3" y="120.5">1.9</text>
<text x="272.5" y="120.5">V in</text>
<text x="277.7" y="120.5">firmware.</text>
<text x="287.6" y="120.5">Net</text>
<text x="291.9" y="120.5">name</text>
<text x="232.1" y="129.4">Open</text>
<text x="232.1" y="131.5">(SW1),</text>
<text x="238" y="129.4">items:</text>
<text x="239.4" y="131.5">QFN32</text>
<text x="244.9" y="129.4">battery</text>
<text x="246.8" y="131.5">exposed</text>
<text x="252.7" y="129.4">cell</text>
<text x="255.6" y="131.5">pad</text>
<text x="257.3" y="129.4">and</text>
<text x="260.2" y="131.5">size</text>
<text x="262" y="129.4">connector</text>
<text x="265.2" y="131.5">(footprint</text>
<text x="272.5" y="129.4">pin</text>
<text x="275.3" y="131.5">EP 3.45</text>
<text x="276.6" y="129.4">order</text>
<text x="282.7" y="129.4">(J4),</text>
<text x="284.3" y="131.5">mm,</text>
<text x="288.3" y="129.4">button</text>
<text x="289.5" y="131.5">datasheet</text>
<text x="295.6" y="129.4">part</text>
<text x="232.1" y="133.5">3.5</text>
<text x="236.3" y="133.5">mm</text>
<text x="240.8" y="133.5">nominal).</text>
</g>
<g font-size="1.8" fill="#006464">
<text x="101.2" y="45.6">VBUS_PROT</text>
<text x="159.2" y="46.7">U7</text>
<text x="128.8" y="52.9">VBUS</text>
<text x="147" y="52.9">VBUSOUT</text>
<text x="159.2" y="49.2">nPM1300-QEAA</text>
<text x="108.2" y="54.1">C25</text>
<text x="108.4" y="56.8">1uF</text>
<text x="168.6" y="56.8">1uF</text>
<text x="168.6" y="54.1">C26</text>
<text x="194.5" y="55.8">VSYS</text>
<text x="112.3" y="61.5">GND</text>
<text x="128.8" y="63.1">CC1</text>
<text x="128.8" y="65.6">CC2</text>
<text x="150.6" y="65.6">PVDD</text>
<text x="150.9" y="63.1">VSYS</text>
<text x="164.3" y="61.5">GND</text>
<text x="173.7" y="64.3">C28</text>
<text x="191.4" y="64.3">C27</text>
<text x="84.6" y="70.7">BAT+</text>
<text x="106.9" y="71.9">C30</text>
<text x="117.3" y="71.7">GND</text>
<text x="128.8" y="70.7">VBAT</text>
<text x="169.4" y="71.7">GND</text>
<text x="173.7" y="67">10uF</text>
<text x="191.4" y="67">10uF</text>
<text x="80.5" y="77">J4</text>
<text x="105.4" y="74.6">2.2uF</text>
<text x="181.5" y="76.1">+1V8</text>
<text x="76" y="79.7">Battery</text>
<text x="85.9" y="80.9">NTC</text>
<text x="111" y="79.3">GND</text>
<text x="128.8" y="80.9">NTC</text>
<text x="149.6" y="83.4">VOUT1</text>
<text x="151.6" y="78.3">SW1</text>
<text x="171.1" y="82.2">2.2uH</text>
<text x="171.1" y="79.5">L6</text>
<text x="85.6" y="86">GND</text>
<text x="100.8" y="89.5">GND</text>
<text x="106.9" y="89.7">R16</text>
<text x="128.8" y="88.5">VSET1</text>
<text x="178.7" y="84.6">C29</text>
<text x="178.7" y="87.3">10uF</text>
<text x="107.2" y="92.4">47k</text>
<text x="128.8" y="91">VSET2</text>
<text x="111" y="97.1">GND</text>
<text x="111" y="100.8">SW1</text>
<text x="118.6" y="97.1">GND</text>
<text x="149.5" y="96.1">PVSS1</text>
<text x="159.2" y="99.9">NT4</text>
<text x="103.9" y="106.7">Ship</text>
<text x="109.1" y="106.7">mode</text>
<text x="115.4" y="106.7">/</text>
<text x="117.9" y="106.7">reset</text>
<text x="128.8" y="103.7">SHPHLD</text>
<text x="156.9" y="102.5">NetTie</text>
<text x="163.1" y="107.2">GND</text>
<text x="171.6" y="104">VSYS</text>
<text x="100.8" y="109.8">GND</text>
<text x="128.8" y="111.4">SCL</text>
<text x="128.8" y="113.9">SDA</text>
<text x="149.6" y="111.4">VOUT2</text>
<text x="151.6" y="113.9">SW2</text>
<text x="116.7" y="116.7">+1V8</text>
<text x="149.5" y="116.4">PVSS2</text>
<text x="105.7" y="125.3">C31</text>
<text x="128.8" y="124.1">VDDIO</text>
<text x="140.9" y="121.5">LSIN1/VINLDO1</text>
<text x="140.9" y="124.1">LSIN2/VINLDO2</text>
<text x="103.5" y="127.9">100nF</text>
<text x="137.5" y="126.6">LSOUT1/VOUTLDO1</text>
<text x="137.5" y="129.1">LSOUT2/VOUTLDO2</text>
<text x="109.7" y="132.6">GND</text>
<text x="149.8" y="134.2">GPIO0</text>
<text x="149.8" y="136.8">GPIO1</text>
<text x="161.8" y="132.6">GND</text>
<text x="149.8" y="139.3">GPIO2</text>
<text x="149.8" y="141.8">GPIO3</text>
<text x="149.8" y="144.4">GPIO4</text>
<text x="150.8" y="149.5">LED0</text>
<text x="150.8" y="152">LED1</text>
<text x="150.8" y="154.5">LED2</text>
<text x="131.7" y="158.2" transform="rotate(-90 131.7 158.2)">AVSS</text>
<text x="128.8" y="168.2">GND</text>
</g>
<g font-size="1.8" fill="#a90000">
<text x="125.7" y="51.8">21</text>
<text x="156.2" y="51.8">22</text>
<text x="125.7" y="62">23</text>
<text x="125.7" y="64.5">24</text>
<text x="156.2" y="62">20</text>
<text x="156.8" y="64.5">4</text>
<text x="90.7" y="69.6">1</text>
<text x="125.7" y="69.6">19</text>
<text x="156.8" y="77.2">3</text>
<text x="90.7" y="79.8">2</text>
<text x="125.7" y="79.8">18</text>
<text x="156.8" y="82.3">1</text>
<text x="90.7" y="84.8">3</text>
<text x="125.7" y="87.4">17</text>
<text x="125.7" y="89.9">16</text>
<text x="156.8" y="95">2</text>
<text x="108.5" y="102.6">1</text>
<text x="116.1" y="102.6">2</text>
<text x="125.7" y="102.6">15</text>
<text x="125.7" y="110.2">14</text>
<text x="125.7" y="112.8">13</text>
<text x="156.2" y="110.2">32</text>
<text x="156.8" y="112.8">5</text>
<text x="156.8" y="115.3">6</text>
<text x="125.7" y="122.9">12</text>
<text x="156.2" y="120.4">28</text>
<text x="156.2" y="122.9">30</text>
<text x="156.2" y="125.5">29</text>
<text x="156.2" y="128">31</text>
<text x="156.8" y="133.1">7</text>
<text x="156.8" y="135.6">8</text>
<text x="156.2" y="140.7">10</text>
<text x="156.2" y="143.3">11</text>
<text x="156.8" y="138.2">9</text>
<text x="156.2" y="148.3">25</text>
<text x="156.2" y="150.9">26</text>
<text x="156.2" y="153.4">27</text>
<text x="130.6" y="161.3" transform="rotate(-90 130.6 161.3)">33</text>
</g>
<g font-size="1.8" fill="#939391">
<text x="105.1" y="82.1">R17</text>
<text x="105.1" y="84.7">10k</text>
</g>
<g font-size="1.8" fill="#725600">
<text x="65.6" y="113.9">I2C_SDA</text>
<text x="65.7" y="111.4">I2C_SCL</text>
<text x="180.5" y="136.8">PMIC_IRQ</text>
</g>
</svg>
